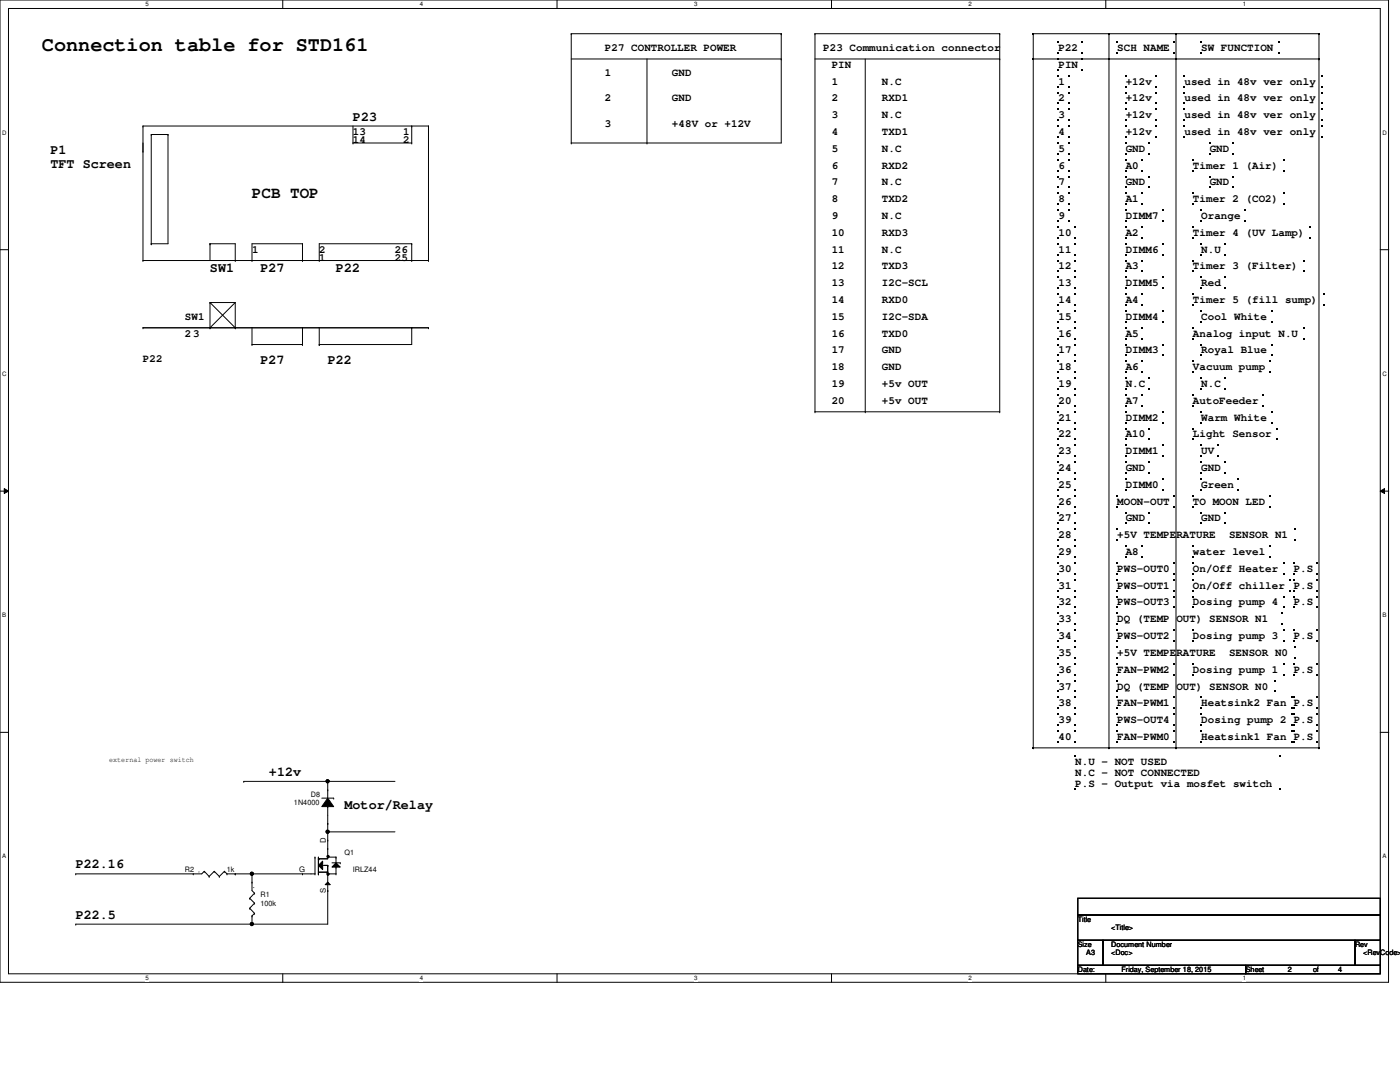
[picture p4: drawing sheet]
<svg xmlns="http://www.w3.org/2000/svg" width="279mm" height="216mm" viewBox="0 0 279 216" stroke-linecap="round" stroke-linejoin="round" font-family="sans-serif">
<path d="M0 0h277.1v196h-277.1zM1.7 1.7h273.8v192.6h-273.8z" fill="none" stroke="#000" stroke-width=".2"/>
<g fill="#fff">
<path d="M29 .2h.7v1.3h-.7z"/>
<path d="M29 194.5h.7v1.3h-.7z"/>
</g>
<path d="M56.4 0v1.7M56.4 194.3v1.7" fill="none" stroke="#000" stroke-width=".2"/>
<g fill="#fff">
<path d="M83.8 .2h.6v1.3h-.6z"/>
<path d="M83.8 194.5h.6v1.3h-.6z"/>
</g>
<path d="M111.2 0v1.7M111.2 194.3v1.7" fill="none" stroke="#000" stroke-width=".2"/>
<g fill="#fff">
<path d="M138.5 .2h.6v1.3h-.6z"/>
<path d="M138.5 194.5h.6v1.3h-.6z"/>
</g>
<path d="M165.9 0v1.7M165.9 194.3v1.7" fill="none" stroke="#000" stroke-width=".2"/>
<g fill="#fff">
<path d="M193.3 .2h.6v1.3h-.6z"/>
<path d="M193.3 194.5h.6v1.3h-.6z"/>
</g>
<path d="M220.7 0v1.7M220.7 194.3v1.7" fill="none" stroke="#000" stroke-width=".2"/>
<g fill="#fff">
<path d="M248 .2h.7v1.3h-.7z"/>
<path d="M248 194.5h.7v1.3h-.7z"/>
<path d="M.4 25.7h.9v1.4h-.9z"/>
<path d="M275.9 25.7h.8v1.4h-.8z"/>
<path d="M.4 73.9h.9v1.3h-.9z"/>
<path d="M275.9 73.9h.8v1.3h-.8z"/>
</g>
<path d="M0 49.8h1.7M275.5 49.8h1.7" fill="none" stroke="#000" stroke-width=".2"/>
<g fill="#fff">
<path d="M.4 122h.8v1.4h-.8z"/>
<path d="M275.9 122h.7v1.4h-.7z"/>
</g>
<path d="M0 98h1.7M.8 97.5l.9 .5-.9 .5zM275.5 98l.8-.5v1zM275.5 98h1.7" fill="none" stroke="#000" stroke-width=".2"/>
<path d="M.8 97.5l.9 .5-.9 .5zM275.5 98l.8-.5v1z" fill="#000"/>
<g fill="#fff">
<path d="M.4 170.2h.8v1.3h-.8z"/>
<path d="M275.9 170.2h.7v1.3h-.7z"/>
</g>
<g fill="none" stroke="#000" stroke-width=".2">
<path d="M114 6.7h.1M114 6.7h41.9M114 6.7v21.8M114 11.8h41.9M129.1 11.8v16.7M155.9 6.7h.1M155.9 11.8h.1M155.9 6.7v21.8h-41.9M162.6 6.7h.1M162.6 6.7h36.9M162.6 11.8h36.9M162.6 6.7v75.5"/>
<path d="M172.7 11.8v70.4M199.5 6.7h.1M199.5 11.8h.1M199.5 6.7v75.5M206.2 6.7h.1M206.2 6.7h57M206.2 11.8h57M206.2 6.7v142.5M221.3 6.7h.1M221.3 6.7v142.5M234.7 6.7h.1M234.7 6.7v142.5"/>
<path d="M263.2 6.7h.1M263.2 11.8h.1M263.2 6.7v142.5M28.5 25.1h.1M28.5 30.2h.1M28.5 25.1v26.9M28.5 25.1h57M30.2 26.8h.1M30.2 26.8v21.8M30.2 26.8h3.3M33.5 26.8h.1M33.5 26.8v21.8h-3.3"/>
<path d="M70.4 28.5h.1M70.4 25.1v3.4M70.4 28.5h11.8M82.2 28.5h.1M82.2 25.1h.1M82.2 25.1v3.4M85.5 25.1h.1M85.5 25.1v26.9M114 28.5h.1M129.1 28.5h.1M28.5 52h.1M28.5 52h57"/>
<path d="M30.2 48.6h.1M41.9 48.6h.1M41.9 48.6v3.4M41.9 48.6h5v3.4M46.9 52h.1M50.3 52h.1M60.4 48.6h.1M60.4 52h.1M60.4 48.6h-10.1v3.4M60.4 48.6v3.4M63.7 52h.1M82.2 48.6h.1"/>
<path d="M82.2 52h.1M82.2 48.6h-18.5v3.4M82.2 48.6v3.4M85.5 52h.1M28.5 65.4h.1M28.5 65.4h57M41.9 60.4h.1M41.9 65.4h.1M41.9 60.4v5M41.9 60.4h5M41.9 60.4l5 5M46.9 65.4h.1"/>
<path d="M46.9 60.4v5M46.9 60.4l-5 5M50.3 68.7h.1M50.3 65.4v3.3M50.3 68.7h10.1M60.4 68.7h.1M60.4 65.4h.1M60.4 65.4v3.3M63.7 68.7h.1M63.7 65.4v3.3M82.2 65.4h.1M82.2 65.4v3.3h-18.5"/>
<path d="M85.5 65.4h.1M162.6 82.2h.1M162.6 82.2h36.9M172.7 82.2h.1M199.5 82.2h.1M0 146.1h1.7M48.6 155.9h.1M48.6 155.9h30.2M64.2 159.3h2.4M65.4 159.3l1.2 1.7h-2.4zM65.4 155.9h.1M65.4 157.6h.1"/>
<path d="M65.4 155.9v3.4M66.6 159.3h.1M206.2 149.2h.1M206.2 149.2h57M221.3 149.2h.1M234.7 149.2h.1M263.2 149.2h.1M275.5 146.1h1.7M15.1 174.4h.1M38.6 174.4h.1M40.8 173.9h.1M40.8 173.9l-.5 .5h-25.2"/>
<path d="M40.8 173.9l.9 1M41.7 174.9h.1M42.8 173.9h.1M42.8 173.9l-1.1 1M42.8 173.9l1 1M43.8 174.9h.1M44.8 173.9h.1M44.8 173.9l-1 1M44.8 173.9l.5 .5M45.3 174.4h.1M45.3 174.4h17.6M46.9 174.4h.1"/>
<path d="M49.8 179.2h.1M49.8 179.2l1 1M50.3 174.4h.1M50.3 176h.1M50.3 174.4v3.3l.5 .5M50.8 178.2h.1M50.8 178.2l-1 1M60.4 174.4h.1M62.9 174.4h.1M62.9 171h.1M62.9 171v3.4M63.5 172.7l.9-.9v1.7z"/>
<path d="M63.5 174.4h.1M63.5 171.4h.1M63.5 171v3.4M63.5 174h1.9M63.7 171.4h.1M64.4 172.7h1M64.9 176.5l.5-.5 .5 .5zM65.2 174h.1M65.3 170.7h.3v.4h-.3zM65.3 174.3h.3v.3h-.3zM65.4 177.7h.1M65.4 166h.1"/>
<path d="M65.4 164.3h.1M65.4 161h.1M65.4 172.7h.1M65.4 174.4h.1M65.4 174h.1M65.4 176h.1M65.4 169.3h.1M65.4 167.6h.1M65.4 161v10.4h-1.9M65.4 172.7v11.7h-50.3M65.4 174.4h1.7M65.4 166h13.4"/>
<path d="M65.4 171h1.7M66.3 172.2h1.6M67.1 172.2l.8 .8h-1.6zM67.1 171h.1M67.1 174.4h.1M67.1 172.2h.1M67.1 173h.1M67.1 171v1.2M67.1 173v1.4M67.9 172.2h.1M215.1 179.2h60.4v3.4h-60.4zM15.1 184.4h.1"/>
<path d="M49.8 181.2h.1M49.8 181.2l1 1M50.3 184.4h.1M50.3 182.8h.1M50.3 182.8v1.6M50.8 180.2h.1M50.8 182.2h.1M50.8 180.2l-1 1M50.8 182.2l-.5 .6M215.1 182.6h60.4v5h-60.4zM215.1 187.6h5v5h-5zM215.1 192.6h33.5v1.7h-33.5z"/>
<path d="M220.1 187.6h50.3v5h-50.3zM248.6 192.6h26.9v1.7h-26.9zM270.4 187.6h5.1v5h-5.1z"/>
<circle cx="65.4" cy="155.9" r=".32"/>
<circle cx="50.3" cy="174.3" r=".32"/>
<circle cx="65.4" cy="166" r=".32"/>
<circle cx="50.3" cy="184.4" r=".32"/>
</g>
<g fill="#000">
<path d="M206 6.6h.4v.3h-.4zM206 11.6h.4v.3h-.4zM211.1 8.2h.3v.4h-.3zM211.1 10.4h.3v.4h-.3zM211.1 11.6h.3v.3h-.3zM211.1 13.8h.3v.3h-.3zM211.1 14.9h.3v.4h-.3zM211.1 17.1h.3v.3h-.3zM211.1 18.3h.3v.3h-.3zM213.1 14.9h.3v.4h-.3zM213.1 17.1h.3v.3h-.3zM213.1 18.3h.3v.3h-.3z"/>
<path d="M215.8 8.2h.3v.4h-.3zM215.8 10.4h.3v.4h-.3zM215.8 11.6h.3v.3h-.3zM215.8 13.8h.3v.3h-.3zM221.1 11.6h.4v.3h-.4zM221.1 6.6h.4v.3h-.4zM222.8 8.2h.3v.4h-.3zM222.8 10.4h.3v.4h-.3zM224.5 14.9h.3v.4h-.3zM224.5 17.1h.3v.3h-.3zM224.5 18.3h.3v.3h-.3zM230.5 14.9h.3v.4h-.3z"/>
<path d="M230.5 17.1h.3v.3h-.3zM230.5 18.3h.3v.3h-.3zM234.2 8.2h.3v.4h-.3zM234.2 10.4h.3v.4h-.3zM234.5 11.6h.4v.3h-.4zM234.5 6.6h.4v.3h-.4zM236.2 14.9h.4v.4h-.4zM236.2 17.1h.4v.3h-.4zM236.2 18.3h.4v.3h-.4zM239.6 8.2h.3v.4h-.3zM239.6 10.4h.3v.4h-.3zM255 8.2h.4v.4h-.4z"/>
<path d="M255 10.4h.4v.4h-.4zM263.1 6.6h.3v.3h-.3zM263.1 11.6h.3v.3h-.3zM263.7 14.9h.3v.4h-.3zM263.7 17.1h.3v.3h-.3zM263.7 18.3h.3v.3h-.3zM211.1 20.4h.3v.4h-.3zM211.1 21.6h.3v.4h-.3zM211.1 23.8h.3v.4h-.3zM211.1 25h.3v.3h-.3zM211.1 27.2h.3v.3h-.3zM211.1 28.4h.3v.3h-.3z"/>
<path d="M211.1 30.5h.3v.4h-.3zM211.1 31.7h.3v.3h-.3zM211.1 33.9h.3v.3h-.3zM211.1 35.1h.3v.3h-.3zM211.1 37.2h.3v.3h-.3zM211.1 38.4h.3v.3h-.3zM213.1 20.4h.3v.4h-.3zM213.1 21.6h.3v.4h-.3zM213.1 23.8h.3v.4h-.3zM213.1 25h.3v.3h-.3zM213.1 27.2h.3v.3h-.3zM213.1 28.4h.3v.3h-.3z"/>
<path d="M213.1 30.5h.3v.4h-.3zM213.1 31.7h.3v.3h-.3zM213.1 33.9h.3v.3h-.3zM213.1 35.1h.3v.3h-.3zM213.1 37.2h.3v.3h-.3zM213.1 38.4h.3v.3h-.3zM224.5 21.6h.3v.4h-.3zM224.5 23.8h.3v.4h-.3zM224.5 25h.3v.3h-.3zM224.5 27.2h.3v.3h-.3zM224.5 20.4h.3v.4h-.3zM224.5 28.4h.3v.3h-.3z"/>
<path d="M224.5 30.5h.3v.4h-.3zM224.5 31.7h.3v.3h-.3zM224.5 33.9h.3v.3h-.3zM224.5 38.4h.3v.3h-.3zM224.5 35.1h.3v.3h-.3zM224.5 37.2h.3v.3h-.3zM227.8 31.7h.4v.3h-.4zM227.8 33.9h.4v.3h-.4zM227.8 38.4h.4v.3h-.4zM229.2 28.4h.3v.3h-.3zM229.2 30.5h.3v.4h-.3zM229.2 35.1h.3v.3h-.3z"/>
<path d="M229.2 37.2h.3v.3h-.3zM230.5 21.6h.3v.4h-.3zM230.5 23.8h.3v.4h-.3zM230.5 25h.3v.3h-.3zM230.5 27.2h.3v.3h-.3zM230.5 20.4h.3v.4h-.3zM236.2 20.4h.4v.4h-.4zM236.2 21.6h.4v.4h-.4zM236.2 23.8h.4v.4h-.4zM236.2 25h.4v.3h-.4zM236.2 27.2h.4v.3h-.4zM237.9 31.7h.4v.3h-.4z"/>
<path d="M237.9 33.9h.4v.3h-.4zM237.9 38.4h.4v.3h-.4zM241.3 28.4h.3v.3h-.3zM241.3 30.5h.3v.4h-.3zM241.3 35.1h.3v.3h-.3zM241.3 37.2h.3v.3h-.3zM246 28.4h.3v.3h-.3zM246 30.5h.3v.4h-.3zM246 35.1h.3v.3h-.3zM246 37.2h.3v.3h-.3zM256 31.7h.3v.3h-.3zM256 33.9h.3v.3h-.3z"/>
<path d="M256 38.4h.3v.3h-.3zM263.7 20.4h.3v.4h-.3zM263.7 21.6h.3v.4h-.3zM263.7 23.8h.3v.4h-.3zM263.7 25h.3v.3h-.3zM263.7 27.2h.3v.3h-.3zM211.1 40.6h.3v.3h-.3zM211.1 41.7h.3v.4h-.3zM211.1 43.9h.3v.4h-.3zM211.1 45.1h.3v.4h-.3zM211.1 47.3h.3v.3h-.3zM211.1 48.5h.3v.3h-.3z"/>
<path d="M211.1 50.6h.3v.4h-.3zM211.1 51.8h.3v.4h-.3zM211.1 54h.3v.3h-.3zM211.1 55.2h.3v.3h-.3zM211.1 57.4h.3v.3h-.3zM211.1 58.5h.3v.3h-.3zM213.1 40.6h.3v.3h-.3zM213.1 41.7h.3v.4h-.3zM213.1 43.9h.3v.4h-.3zM214.4 45.1h.4v.4h-.4zM214.4 47.3h.4v.3h-.4zM214.4 48.5h.4v.3h-.4z"/>
<path d="M214.4 50.6h.4v.4h-.4zM214.4 51.8h.4v.4h-.4zM214.4 54h.4v.3h-.4zM214.4 55.2h.4v.3h-.4zM214.4 57.4h.4v.3h-.4zM214.4 58.5h.4v.3h-.4zM224.5 55.2h.3v.3h-.3zM224.5 57.4h.3v.3h-.3zM224.5 41.7h.3v.4h-.3zM224.5 43.9h.3v.4h-.3zM224.5 48.5h.3v.3h-.3zM224.5 50.6h.3v.4h-.3z"/>
<path d="M224.5 40.6h.3v.3h-.3zM224.5 45.1h.3v.4h-.3zM224.5 47.3h.3v.3h-.3zM224.5 51.8h.3v.4h-.3zM224.5 54h.3v.3h-.3zM224.5 58.5h.3v.3h-.3zM227.8 40.6h.4v.3h-.4zM227.8 45.1h.4v.4h-.4zM227.8 47.3h.4v.3h-.4zM227.8 51.8h.4v.4h-.4zM227.8 54h.4v.3h-.4zM227.8 58.5h.4v.3h-.4z"/>
<path d="M231.9 55.2h.3v.3h-.3zM231.9 57.4h.3v.3h-.3zM231.9 41.7h.3v.4h-.3zM231.9 43.9h.3v.4h-.3zM231.9 48.5h.3v.3h-.3zM231.9 50.6h.3v.4h-.3zM237.9 40.6h.4v.3h-.4zM237.9 45.1h.4v.4h-.4zM237.9 47.3h.4v.3h-.4zM237.9 51.8h.4v.4h-.4zM237.9 54h.4v.3h-.4zM237.9 58.5h.4v.3h-.4z"/>
<path d="M239.6 48.5h.3v.3h-.3zM239.6 50.6h.3v.4h-.3zM239.6 55.2h.3v.3h-.3zM239.6 57.4h.3v.3h-.3zM239.6 41.7h.3v.4h-.3zM239.6 43.9h.3v.4h-.3zM244.3 48.5h.3v.3h-.3zM244.3 50.6h.3v.4h-.3zM244.3 55.2h.3v.3h-.3zM244.3 57.4h.3v.3h-.3zM248.3 41.7h.3v.4h-.3zM248.3 43.9h.3v.4h-.3z"/>
<path d="M256 40.6h.3v.3h-.3zM260 51.8h.3v.4h-.3zM260 54h.3v.3h-.3zM261.4 45.1h.3v.4h-.3zM261.4 47.3h.3v.3h-.3zM264 58.5h.4v.3h-.4zM211.1 60.7h.3v.3h-.3zM211.1 61.9h.3v.3h-.3zM211.1 64.1h.3v.3h-.3zM211.1 65.2h.3v.4h-.3zM211.1 67.4h.3v.3h-.3zM211.1 68.6h.3v.3h-.3z"/>
<path d="M211.1 70.7h.3v.4h-.3zM211.1 71.9h.3v.4h-.3zM211.1 74.1h.3v.4h-.3zM211.1 75.3h.3v.3h-.3zM211.1 77.5h.3v.3h-.3zM211.1 78.7h.3v.3h-.3zM214.4 60.7h.4v.3h-.4zM214.4 61.9h.4v.3h-.4zM214.4 64.1h.4v.3h-.4zM214.4 65.2h.4v.4h-.4zM214.4 67.4h.4v.3h-.4zM214.4 68.6h.4v.3h-.4z"/>
<path d="M214.4 70.7h.4v.4h-.4zM214.4 71.9h.4v.4h-.4zM214.4 74.1h.4v.4h-.4zM214.4 75.3h.4v.3h-.4zM214.4 77.5h.4v.3h-.4zM214.4 78.7h.4v.3h-.4zM224.5 61.9h.3v.3h-.3zM224.5 64.1h.3v.3h-.3zM224.5 68.6h.3v.3h-.3zM224.5 70.7h.3v.4h-.3zM224.5 60.7h.3v.3h-.3zM224.5 65.2h.3v.4h-.3z"/>
<path d="M224.5 67.4h.3v.3h-.3zM224.5 75.3h.3v.3h-.3zM224.5 77.5h.3v.3h-.3zM224.5 71.9h.3v.4h-.3zM224.5 74.1h.3v.4h-.3zM224.5 78.7h.3v.3h-.3zM227.8 60.7h.4v.3h-.4zM227.8 65.2h.4v.4h-.4zM227.8 67.4h.4v.3h-.4zM227.8 71.9h.4v.4h-.4zM227.8 74.1h.4v.4h-.4zM227.8 78.7h.4v.3h-.4z"/>
<path d="M229.2 75.3h.3v.3h-.3zM229.2 77.5h.3v.3h-.3zM231.9 61.9h.3v.3h-.3zM231.9 64.1h.3v.3h-.3zM231.9 68.6h.3v.3h-.3zM231.9 70.7h.3v.4h-.3zM237.9 60.7h.4v.3h-.4zM237.9 65.2h.4v.4h-.4zM237.9 67.4h.4v.3h-.4zM237.9 71.9h.4v.4h-.4zM237.9 74.1h.4v.4h-.4zM237.9 78.7h.4v.3h-.4z"/>
<path d="M239.6 61.9h.3v.3h-.3zM239.6 64.1h.3v.3h-.3zM239.6 68.6h.3v.3h-.3zM239.6 70.7h.3v.4h-.3zM239.6 75.3h.3v.3h-.3zM239.6 77.5h.3v.3h-.3zM244.3 75.3h.3v.3h-.3zM244.3 77.5h.3v.3h-.3zM252 78.7h.3v.3h-.3zM253.3 71.9h.4v.4h-.4zM253.3 74.1h.4v.4h-.4zM253.7 61.9h.3v.3h-.3z"/>
<path d="M253.7 64.1h.3v.3h-.3zM253.7 68.6h.3v.3h-.3zM253.7 70.7h.3v.4h-.3zM260 65.2h.3v.4h-.3zM260 67.4h.3v.3h-.3zM264 60.7h.4v.3h-.4zM211.1 80.8h.3v.4h-.3zM211.1 82h.3v.3h-.3zM211.1 84.2h.3v.3h-.3zM211.1 85.3h.3v.4h-.3zM211.1 87.5h.3v.3h-.3zM211.1 88.7h.3v.3h-.3z"/>
<path d="M211.1 90.9h.3v.3h-.3zM211.1 92h.3v.4h-.3zM211.1 94.2h.3v.4h-.3zM211.1 95.4h.3v.4h-.3zM211.1 97.6h.3v.3h-.3zM211.1 98.8h.3v.3h-.3zM214.4 80.8h.4v.4h-.4zM214.4 82h.4v.3h-.4zM214.4 84.2h.4v.3h-.4zM214.4 85.3h.4v.4h-.4zM214.4 87.5h.4v.3h-.4zM214.4 88.7h.4v.3h-.4z"/>
<path d="M214.4 90.9h.4v.3h-.4zM214.4 92h.4v.4h-.4zM214.4 94.2h.4v.4h-.4zM214.4 95.4h.4v.4h-.4zM214.4 97.6h.4v.3h-.4zM214.4 98.8h.4v.3h-.4zM222.8 98.8h.3v.3h-.3zM224.5 82h.3v.3h-.3zM224.5 84.2h.3v.3h-.3zM224.5 95.4h.3v.4h-.3zM224.5 97.6h.3v.3h-.3zM224.5 88.7h.3v.3h-.3z"/>
<path d="M224.5 90.9h.3v.3h-.3zM224.5 80.8h.3v.4h-.3zM224.5 85.3h.3v.4h-.3zM224.5 87.5h.3v.3h-.3zM224.5 92h.3v.4h-.3zM224.5 94.2h.3v.4h-.3zM227.8 80.8h.4v.4h-.4zM229.2 85.3h.3v.4h-.3zM229.2 87.5h.3v.3h-.3zM229.2 92h.3v.4h-.3zM229.2 94.2h.3v.4h-.3zM231.9 82h.3v.3h-.3z"/>
<path d="M231.9 84.2h.3v.3h-.3zM231.9 95.4h.3v.4h-.3zM231.9 97.6h.3v.3h-.3zM231.9 88.7h.3v.3h-.3zM231.9 90.9h.3v.3h-.3zM234.2 98.8h.3v.3h-.3zM237.9 98.8h.4v.3h-.4zM237.9 80.8h.4v.4h-.4zM237.9 85.3h.4v.4h-.4zM237.9 87.5h.4v.3h-.4zM239.6 82h.3v.3h-.3zM239.6 84.2h.3v.3h-.3z"/>
<path d="M239.6 88.7h.3v.3h-.3zM239.6 90.9h.3v.3h-.3zM239.6 95.4h.3v.4h-.3zM239.6 97.6h.3v.3h-.3zM239.6 92h.3v.4h-.3zM239.6 94.2h.3v.4h-.3zM242.9 88.7h.3v.3h-.3zM242.9 90.9h.3v.3h-.3zM244.3 92h.3v.4h-.3zM244.3 94.2h.3v.4h-.3zM246.9 95.4h.4v.4h-.4zM246.9 97.6h.4v.3h-.4z"/>
<path d="M252 80.8h.3v.4h-.3zM253.3 98.8h.4v.3h-.4zM253.7 82h.3v.3h-.3zM253.7 84.2h.3v.3h-.3zM254.7 85.3h.3v.4h-.3zM254.7 87.5h.3v.3h-.3zM211.1 100.9h.3v.4h-.3zM211.1 102.1h.3v.3h-.3zM211.1 104.3h.3v.3h-.3zM211.1 105.5h.3v.3h-.3zM211.1 107.7h.3v.3h-.3zM211.1 108.8h.3v.3h-.3z"/>
<path d="M211.1 111h.3v.3h-.3zM211.1 112.2h.3v.3h-.3zM211.1 114.3h.3v.4h-.3zM211.1 115.5h.3v.4h-.3zM211.1 117.7h.3v.3h-.3zM211.1 118.9h.3v.3h-.3zM214.4 100.9h.4v.4h-.4zM214.4 102.1h.4v.3h-.4zM214.4 104.3h.4v.3h-.4zM214.4 105.5h.4v.3h-.4zM214.4 107.7h.4v.3h-.4zM214.4 108.8h.4v.3h-.4z"/>
<path d="M214.4 111h.4v.3h-.4zM214.4 112.2h.4v.3h-.4zM214.4 114.3h.4v.4h-.4zM214.4 115.5h.4v.4h-.4zM214.4 117.7h.4v.3h-.4zM214.4 118.9h.4v.3h-.4zM222.8 112.2h.3v.3h-.3zM222.8 114.3h.3v.4h-.3zM222.8 115.5h.3v.4h-.3zM222.8 117.7h.3v.3h-.3zM222.8 118.9h.3v.3h-.3zM222.8 100.9h.3v.4h-.3z"/>
<path d="M222.8 105.5h.3v.3h-.3zM222.8 107.7h.3v.3h-.3zM224.5 102.1h.3v.3h-.3zM224.5 104.3h.3v.3h-.3zM224.5 108.8h.3v.3h-.3zM224.5 111h.3v.3h-.3zM227.8 108.8h.4v.3h-.4zM227.8 111h.4v.3h-.4zM229.2 102.1h.3v.3h-.3zM229.2 104.3h.3v.3h-.3zM234.2 112.2h.3v.3h-.3zM234.2 114.3h.3v.4h-.3z"/>
<path d="M234.2 115.5h.3v.4h-.3zM234.2 117.7h.3v.3h-.3zM234.2 118.9h.3v.3h-.3zM234.2 100.9h.3v.4h-.3zM237.9 100.9h.4v.4h-.4zM237.9 112.2h.4v.3h-.4zM237.9 114.3h.4v.4h-.4zM237.9 115.5h.4v.4h-.4zM237.9 117.7h.4v.3h-.4zM237.9 108.8h.4v.3h-.4zM237.9 111h.4v.3h-.4zM237.9 118.9h.4v.3h-.4z"/>
<path d="M239.6 102.1h.3v.3h-.3zM239.6 104.3h.3v.3h-.3zM244.3 102.1h.3v.3h-.3zM244.3 104.3h.3v.3h-.3zM253.3 100.9h.4v.4h-.4zM253.3 108.8h.4v.3h-.4zM253.3 111h.4v.3h-.4zM256 112.2h.3v.3h-.3zM256 114.3h.3v.4h-.3zM256 118.9h.3v.3h-.3zM257.3 115.5h.4v.4h-.4zM257.3 117.7h.4v.3h-.4z"/>
<path d="M258 118.9h.4v.3h-.4zM258 115.5h.4v.4h-.4zM258 117.7h.4v.3h-.4zM258 112.2h.4v.3h-.4zM258 114.3h.4v.4h-.4zM258.4 105.5h.3v.3h-.3zM258.4 107.7h.3v.3h-.3zM262.7 118.9h.4v.3h-.4zM262.7 115.5h.4v.4h-.4zM262.7 117.7h.4v.3h-.4zM262.7 112.2h.4v.3h-.4zM262.7 114.3h.4v.4h-.4z"/>
<path d="M211.1 121h.3v.4h-.3zM211.1 122.2h.3v.4h-.3zM211.1 124.4h.3v.4h-.3zM211.1 125.6h.3v.3h-.3zM211.1 127.8h.3v.3h-.3zM211.1 128.9h.3v.4h-.3zM211.1 131.1h.3v.3h-.3zM211.1 132.3h.3v.3h-.3zM211.1 134.5h.3v.3h-.3zM211.1 135.6h.3v.4h-.3zM211.1 137.8h.3v.3h-.3zM211.1 139h.3v.3h-.3z"/>
<path d="M214.4 121h.4v.4h-.4zM214.4 122.2h.4v.4h-.4zM214.4 124.4h.4v.4h-.4zM214.4 125.6h.4v.3h-.4zM214.4 127.8h.4v.3h-.4zM214.4 128.9h.4v.4h-.4zM214.4 131.1h.4v.3h-.4zM214.4 132.3h.4v.3h-.4zM214.4 134.5h.4v.3h-.4zM214.4 135.6h.4v.4h-.4zM214.4 137.8h.4v.3h-.4zM214.4 139h.4v.3h-.4z"/>
<path d="M222.8 121h.3v.4h-.3zM222.8 125.6h.3v.3h-.3zM222.8 127.8h.3v.3h-.3zM222.8 132.3h.3v.3h-.3zM222.8 134.5h.3v.3h-.3zM222.8 139h.3v.3h-.3zM222.8 128.9h.3v.4h-.3zM222.8 131.1h.3v.3h-.3zM222.8 122.2h.3v.4h-.3zM222.8 124.4h.3v.4h-.3zM222.8 135.6h.3v.4h-.3zM222.8 137.8h.3v.3h-.3z"/>
<path d="M234.2 121h.3v.4h-.3zM234.2 125.6h.3v.3h-.3zM234.2 127.8h.3v.3h-.3zM234.2 132.3h.3v.3h-.3zM234.2 134.5h.3v.3h-.3zM234.2 139h.3v.3h-.3zM237.9 121h.4v.4h-.4zM237.9 125.6h.4v.3h-.4zM237.9 127.8h.4v.3h-.4zM237.9 132.3h.4v.3h-.4zM237.9 134.5h.4v.3h-.4zM239.6 139h.3v.3h-.3z"/>
<path d="M254.3 135.6h.4v.4h-.4zM254.3 137.8h.4v.3h-.4zM255.7 122.2h.3v.4h-.3zM255.7 124.4h.3v.4h-.3zM256 121h.3v.4h-.3zM256 125.6h.3v.3h-.3zM256 127.8h.3v.3h-.3zM256 132.3h.3v.3h-.3zM256 134.5h.3v.3h-.3zM257.7 139h.3v.3h-.3zM258 139h.4v.3h-.4zM258 132.3h.4v.3h-.4z"/>
<path d="M258 134.5h.4v.3h-.4zM258 125.6h.4v.3h-.4zM258 127.8h.4v.3h-.4zM258 121h.4v.4h-.4zM258.4 128.9h.3v.4h-.3zM258.4 131.1h.3v.3h-.3zM262.7 139h.4v.3h-.4zM262.7 132.3h.4v.3h-.4zM262.7 134.5h.4v.3h-.4zM262.7 125.6h.4v.3h-.4zM262.7 127.8h.4v.3h-.4zM262.7 121h.4v.4h-.4z"/>
<path d="M206 149.1h.4v.3h-.4zM211.1 141.2h.3v.3h-.3zM211.1 142.3h.3v.4h-.3zM211.1 144.5h.3v.4h-.3zM211.1 145.7h.3v.3h-.3zM211.1 147.9h.3v.3h-.3zM214.4 141.2h.4v.3h-.4zM214.4 142.3h.4v.4h-.4zM214.4 144.5h.4v.4h-.4zM214.4 145.7h.4v.3h-.4zM214.4 147.9h.4v.3h-.4zM214.4 150.7h.4v.3h-.4z"/>
<path d="M214.4 157.3h.4v.3h-.4zM221.1 149.1h.4v.3h-.4zM222.8 141.2h.3v.3h-.3zM222.8 145.7h.3v.3h-.3zM222.8 147.9h.3v.3h-.3zM222.8 142.3h.3v.4h-.3zM222.8 144.5h.3v.4h-.3zM234.2 141.2h.3v.3h-.3zM234.2 145.7h.3v.3h-.3zM234.2 147.9h.3v.3h-.3zM234.2 142.3h.3v.4h-.3zM234.2 144.5h.3v.4h-.3z"/>
<path d="M234.5 149.1h.4v.3h-.4zM239.6 145.7h.3v.3h-.3zM239.6 147.9h.3v.3h-.3zM239.6 141.2h.3v.3h-.3zM239.6 142.3h.3v.4h-.3zM239.6 144.5h.3v.4h-.3zM255.3 150.7h.4v.3h-.4zM255.3 157.3h.4v.3h-.4zM257.7 145.7h.3v.3h-.3zM257.7 147.9h.3v.3h-.3zM257.7 141.2h.3v.3h-.3zM257.7 142.3h.3v.4h-.3z"/>
<path d="M257.7 144.5h.3v.4h-.3zM258 145.7h.4v.3h-.4zM258 147.9h.4v.3h-.4zM258 142.3h.4v.4h-.4zM258 144.5h.4v.4h-.4zM258 141.2h.4v.3h-.4zM262.7 145.7h.4v.3h-.4zM262.7 147.9h.4v.3h-.4zM262.7 142.3h.4v.4h-.4zM262.7 144.5h.4v.4h-.4zM262.7 141.2h.4v.3h-.4zM263.1 149.1h.3v.3h-.3z"/>
</g>
<g fill="#000">
<path d="M63.5 172.7l.9-.9v1.7zM64.9 176.5l.5-.5 .5 .5zM67.1 172.2l.8 .8h-1.6z"/>
<path d="M65.4 159.3l1.2 1.7h-2.4z" fill-rule="evenodd"/>
<path d="M65.3 170.7h.3v.4h-.3z" fill-rule="evenodd"/>
<path d="M65.3 174.3h.3v.3h-.3z" fill-rule="evenodd"/>
<circle cx="65.4" cy="155.9" r=".32"/>
<circle cx="50.3" cy="174.3" r=".32"/>
<circle cx="65.4" cy="166" r=".32"/>
<circle cx="50.3" cy="184.4" r=".32"/>
</g>
<text font-size="4" x="8.4" y="10.1">Connection table for STD161</text>
<text font-size="3.2" x="50.3" y="39.5">PCB TOP</text>
<g font-size="2.7">
<text x="70.4" y="24">P23</text>
<text x="10.1" y="30.8">P1</text>
<text x="10.1" y="33.4">TFT Screen</text>
<text x="41.9" y="54.2">SW1</text>
<text x="52" y="54.2">P27</text>
<text x="67.1" y="54.2">P22</text>
<text x="52" y="72.7">P27</text>
<text x="65.4" y="72.7">P22</text>
<text x="53.7" y="154.8">+12v</text>
<text x="68.7" y="161.5">Motor/Relay</text>
<text x="15.1" y="173.3">P22.16</text>
<text x="15.1" y="183.3">P22.5</text>
</g>
<g font-size="2.2">
<text x="120.7" y="10.2">P27 CONTROLLER POWER</text>
<text x="164.3" y="10.2">P23 Communication connector</text>
<text x="211.2" y="10.2">P22</text>
<text x="223" y="10.2">SCH NAME</text>
<text x="239.7" y="10.2">SW FUNCTION</text>
<text x="120.7" y="15.2">1</text>
<text x="134.1" y="15.2">GND</text>
<text x="166" y="13.5">PIN</text>
<text x="166" y="16.9">1</text>
<text x="176" y="16.9">N.C</text>
<text x="211.2" y="13.5">PIN</text>
<text x="211.2" y="16.9">1</text>
<text x="224.7" y="16.9">+12v</text>
<text x="236.4" y="16.9">used in 48v ver only</text>
<text x="120.7" y="20.2">2</text>
<text x="134.1" y="20.2">GND</text>
<text x="166" y="20.2">2</text>
<text x="166" y="23.6">3</text>
<text x="176" y="20.2">RXD1</text>
<text x="176" y="23.6">N.C</text>
<text x="211.2" y="20.2">2</text>
<text x="211.2" y="23.6">3</text>
<text x="224.7" y="23.6">+12v</text>
<text x="224.7" y="20.2">+12v</text>
<text x="236.4" y="20.2">used in 48v ver only</text>
<text x="236.4" y="23.6">used in 48v ver only</text>
<text x="70.4" y="28.6">14</text>
<text x="70.4" y="26.9">13</text>
<text x="80.5" y="26.9">1</text>
<text x="80.5" y="28.6">2</text>
<text x="120.7" y="25.3">3</text>
<text x="134.1" y="25.3">+48V or +12V</text>
<text x="166" y="26.9">4</text>
<text x="176" y="26.9">TXD1</text>
<text x="211.2" y="26.9">4</text>
<text x="224.7" y="26.9">+12v</text>
<text x="236.4" y="26.9">used in 48v ver only</text>
<text x="166" y="30.3">5</text>
<text x="166" y="33.7">6</text>
<text x="176" y="33.7">RXD2</text>
<text x="176" y="30.3">N.C</text>
<text x="211.2" y="30.3">5</text>
<text x="211.2" y="33.7">6</text>
<text x="224.7" y="30.3">GND</text>
<text x="224.7" y="33.7">A0</text>
<text x="238.1" y="33.7">Timer 1 (Air)</text>
<text x="241.4" y="30.3">GND</text>
<text x="166" y="37">7</text>
<text x="166" y="40.3">8</text>
<text x="176" y="40.3">TXD2</text>
<text x="176" y="37">N.C</text>
<text x="211.2" y="37">7</text>
<text x="211.2" y="40.3">8</text>
<text x="224.7" y="40.3">A1</text>
<text x="224.7" y="37">GND</text>
<text x="238.1" y="40.3">Timer 2 (CO2)</text>
<text x="241.4" y="37">GND</text>
<text x="166" y="43.7">9</text>
<text x="166" y="47.1">10</text>
<text x="176" y="47.1">RXD3</text>
<text x="176" y="43.7">N.C</text>
<text x="211.2" y="43.7">9</text>
<text x="211.2" y="47.1">10</text>
<text x="224.7" y="43.7">DIMM7</text>
<text x="224.7" y="47.1">A2</text>
<text x="238.1" y="47.1">Timer 4 (UV Lamp)</text>
<text x="239.7" y="43.7">Orange</text>
<text x="50.3" y="50.4">1</text>
<text x="63.7" y="52.1">1</text>
<text x="63.7" y="50.4">2</text>
<text x="78.8" y="50.4">26</text>
<text x="78.8" y="52.1">25</text>
<text x="166" y="50.4">11</text>
<text x="166" y="53.8">12</text>
<text x="176" y="53.8">TXD3</text>
<text x="176" y="50.4">N.C</text>
<text x="211.2" y="50.4">11</text>
<text x="211.2" y="53.8">12</text>
<text x="224.7" y="50.4">DIMM6</text>
<text x="224.7" y="53.8">A3</text>
<text x="238.1" y="53.8">Timer 3 (Filter)</text>
<text x="239.7" y="50.4">N.U</text>
<text x="166" y="57.1">13</text>
<text x="176" y="57.1">I2C-SCL</text>
<text x="211.2" y="57.1">13</text>
<text x="224.7" y="57.1">DIMM5</text>
<text x="239.7" y="57.1">Red</text>
<text x="36.9" y="63.8">SW1</text>
<text x="166" y="60.5">14</text>
<text x="166" y="63.8">15</text>
<text x="176" y="60.5">RXD0</text>
<text x="176" y="63.8">I2C-SDA</text>
<text x="211.2" y="60.5">14</text>
<text x="211.2" y="63.8">15</text>
<text x="224.7" y="63.8">DIMM4</text>
<text x="224.7" y="60.5">A4</text>
<text x="238.1" y="60.5">Timer 5 (fill sump)</text>
<text x="239.7" y="63.8">Cool White</text>
<text x="36.9" y="67.2">23</text>
<text x="166" y="67.2">16</text>
<text x="166" y="70.5">17</text>
<text x="176" y="70.5">GND</text>
<text x="176" y="67.2">TXD0</text>
<text x="211.2" y="67.2">16</text>
<text x="211.2" y="70.5">17</text>
<text x="224.7" y="70.5">DIMM3</text>
<text x="224.7" y="67.2">A5</text>
<text x="238.1" y="67.2">Analog input N.U</text>
<text x="239.7" y="70.5">Royal Blue</text>
<text x="28.5" y="72.2">P22</text>
<text x="166" y="73.9">18</text>
<text x="166" y="77.2">19</text>
<text x="176" y="77.2">+5v OUT</text>
<text x="176" y="73.9">GND</text>
<text x="211.2" y="73.9">18</text>
<text x="211.2" y="77.2">19</text>
<text x="224.7" y="77.2">N.C</text>
<text x="224.7" y="73.9">A6</text>
<text x="238.1" y="73.9">Vacuum pump</text>
<text x="239.7" y="77.2">N.C</text>
<text x="166" y="80.6">20</text>
<text x="176" y="80.6">+5v OUT</text>
<text x="211.2" y="80.6">20</text>
<text x="211.2" y="83.9">21</text>
<text x="224.7" y="83.9">DIMM2</text>
<text x="224.7" y="80.6">A7</text>
<text x="238.1" y="80.6">AutoFeeder</text>
<text x="239.7" y="83.9">Warm White</text>
<text x="211.2" y="87.3">22</text>
<text x="224.7" y="87.3">A10</text>
<text x="238.1" y="87.3">Light Sensor</text>
<text x="211.2" y="90.6">23</text>
<text x="211.2" y="94">24</text>
<text x="224.7" y="90.6">DIMM1</text>
<text x="224.7" y="94">GND</text>
<text x="239.7" y="90.6">UV</text>
<text x="239.7" y="94">GND</text>
<text x="211.2" y="97.4">25</text>
<text x="211.2" y="100.7">26</text>
<text x="223" y="100.7">MOON-OUT</text>
<text x="224.7" y="97.4">DIMM0</text>
<text x="238.1" y="100.7">TO MOON LED</text>
<text x="239.7" y="97.4">Green</text>
<text x="211.2" y="104.1">27</text>
<text x="211.2" y="107.4">28</text>
<text x="223" y="107.4">+5V TEMPERATURE</text>
<text x="224.7" y="104.1">GND</text>
<text x="239.7" y="104.1">GND</text>
<text x="245.3" y="107.4">SENSOR N1</text>
<text x="211.2" y="110.7">29</text>
<text x="224.7" y="110.7">A8</text>
<text x="238.1" y="110.7">water level</text>
<text x="211.2" y="114.1">30</text>
<text x="211.2" y="117.5">31</text>
<text x="223" y="114.1">PWS-OUT0</text>
<text x="223" y="117.5">PWS-OUT1</text>
<text x="238.1" y="114.1">On/Off Heater</text>
<text x="238.1" y="117.5">On/Off chiller</text>
<text x="258.2" y="117.5">P.S</text>
<text x="258.2" y="114.1">P.S</text>
<text x="211.2" y="120.8">32</text>
<text x="211.2" y="124.2">33</text>
<text x="223" y="120.8">PWS-OUT3</text>
<text x="223" y="124.2">DQ (TEMP OUT) SENSOR N1</text>
<text x="238.1" y="120.8">Dosing pump 4</text>
<text x="258.2" y="120.8">P.S</text>
<text x="211.2" y="127.5">34</text>
<text x="211.2" y="130.9">35</text>
<text x="223" y="127.5">PWS-OUT2</text>
<text x="223" y="130.9">+5V TEMPERATURE</text>
<text x="238.1" y="127.5">Dosing pump 3</text>
<text x="245.3" y="130.9">SENSOR N0</text>
<text x="258.2" y="127.5">P.S</text>
<text x="211.2" y="134.2">36</text>
<text x="211.2" y="137.6">37</text>
<text x="223" y="134.2">FAN-PWM2</text>
<text x="223" y="137.6">DQ (TEMP OUT) SENSOR N0</text>
<text x="238.1" y="134.2">Dosing pump 1</text>
<text x="258.2" y="134.2">P.S</text>
<text x="211.2" y="140.9">38</text>
<text x="223" y="140.9">FAN-PWM1</text>
<text x="239.7" y="140.9">Heatsink2 Fan P.S</text>
<text x="211.2" y="144.3">39</text>
<text x="211.2" y="147.7">40</text>
<text x="223" y="147.7">FAN-PWM0</text>
<text x="223" y="144.3">PWS-OUT4</text>
<text x="239.7" y="147.7">Heatsink1 Fan P.S</text>
<text x="239.7" y="144.3">Dosing pump 2 P.S</text>
<text x="214.6" y="152.7">N.U - NOT USED</text>
<text x="214.6" y="154.8">N.C - NOT CONNECTED</text>
<text x="214.6" y="157">P.S - Output via mosfet switch</text>
</g>
<g font-size="1.5">
<text x="21.8" y="152.1">external power switch</text>
<text x="58.7" y="160.6">1N4000</text>
<text x="62.1" y="159">D8</text>
<text x="59.7" y="174">G</text>
<text x="65" y="168.1" transform="rotate(-90 65 168.1)">D</text>
<text x="68.7" y="170.7">Q1</text>
<text x="36.9" y="174">R2</text>
<text x="39.8" y="174.4" transform="rotate(-90 39.8 174.4)">.</text>
<text x="45.3" y="174">1k</text>
<text x="50.3" y="177.2">.</text>
<text x="52" y="179.1">R1</text>
<text x="65" y="178.2" transform="rotate(-90 65 178.2)">S</text>
<text x="70.4" y="174">IRLZ44</text>
<text x="52" y="180.8">100k</text>
<text x="215.1" y="183.9">Title</text>
<text x="221.8" y="185.6">&lt;Title&gt;</text>
<text x="215.1" y="189">Size</text>
<text x="216.8" y="190.6">A3</text>
<text x="221.8" y="190.6">&lt;Doc&gt;</text>
<text x="221.8" y="189">Document Number</text>
<text x="270.4" y="189">Rev</text>
<text x="272.1" y="190.6">&lt;RevCode&gt;</text>
<text x="215.1" y="194">Date:</text>
<text x="223.8" y="194">Friday, September 18, 2015</text>
<text x="248.6" y="194">Sheet</text>
<text x="257" y="194">2</text>
<text x="262" y="194">of</text>
<text x="267.1" y="194">4</text>
</g>
<g font-size="1.2">
<text x="29" y="1.3">5</text>
<text x="83.8" y="1.3">4</text>
<text x="138.5" y="1.3">3</text>
<text x="193.3" y="1.3">2</text>
<text x="248" y="1.3">1</text>
<text x=".4" y="26.8">D</text>
<text x="275.9" y="26.8">D</text>
<text x=".4" y="75">C</text>
<text x="275.9" y="75">C</text>
<text x=".4" y="123.1">B</text>
<text x="275.9" y="123.1">B</text>
<text x=".4" y="171.3">A</text>
<text x="275.9" y="171.3">A</text>
<text x="29" y="195.6">5</text>
<text x="83.8" y="195.6">4</text>
<text x="138.5" y="195.6">3</text>
<text x="193.3" y="195.6">2</text>
<text x="248" y="195.6">1</text>
</g>
</svg>
